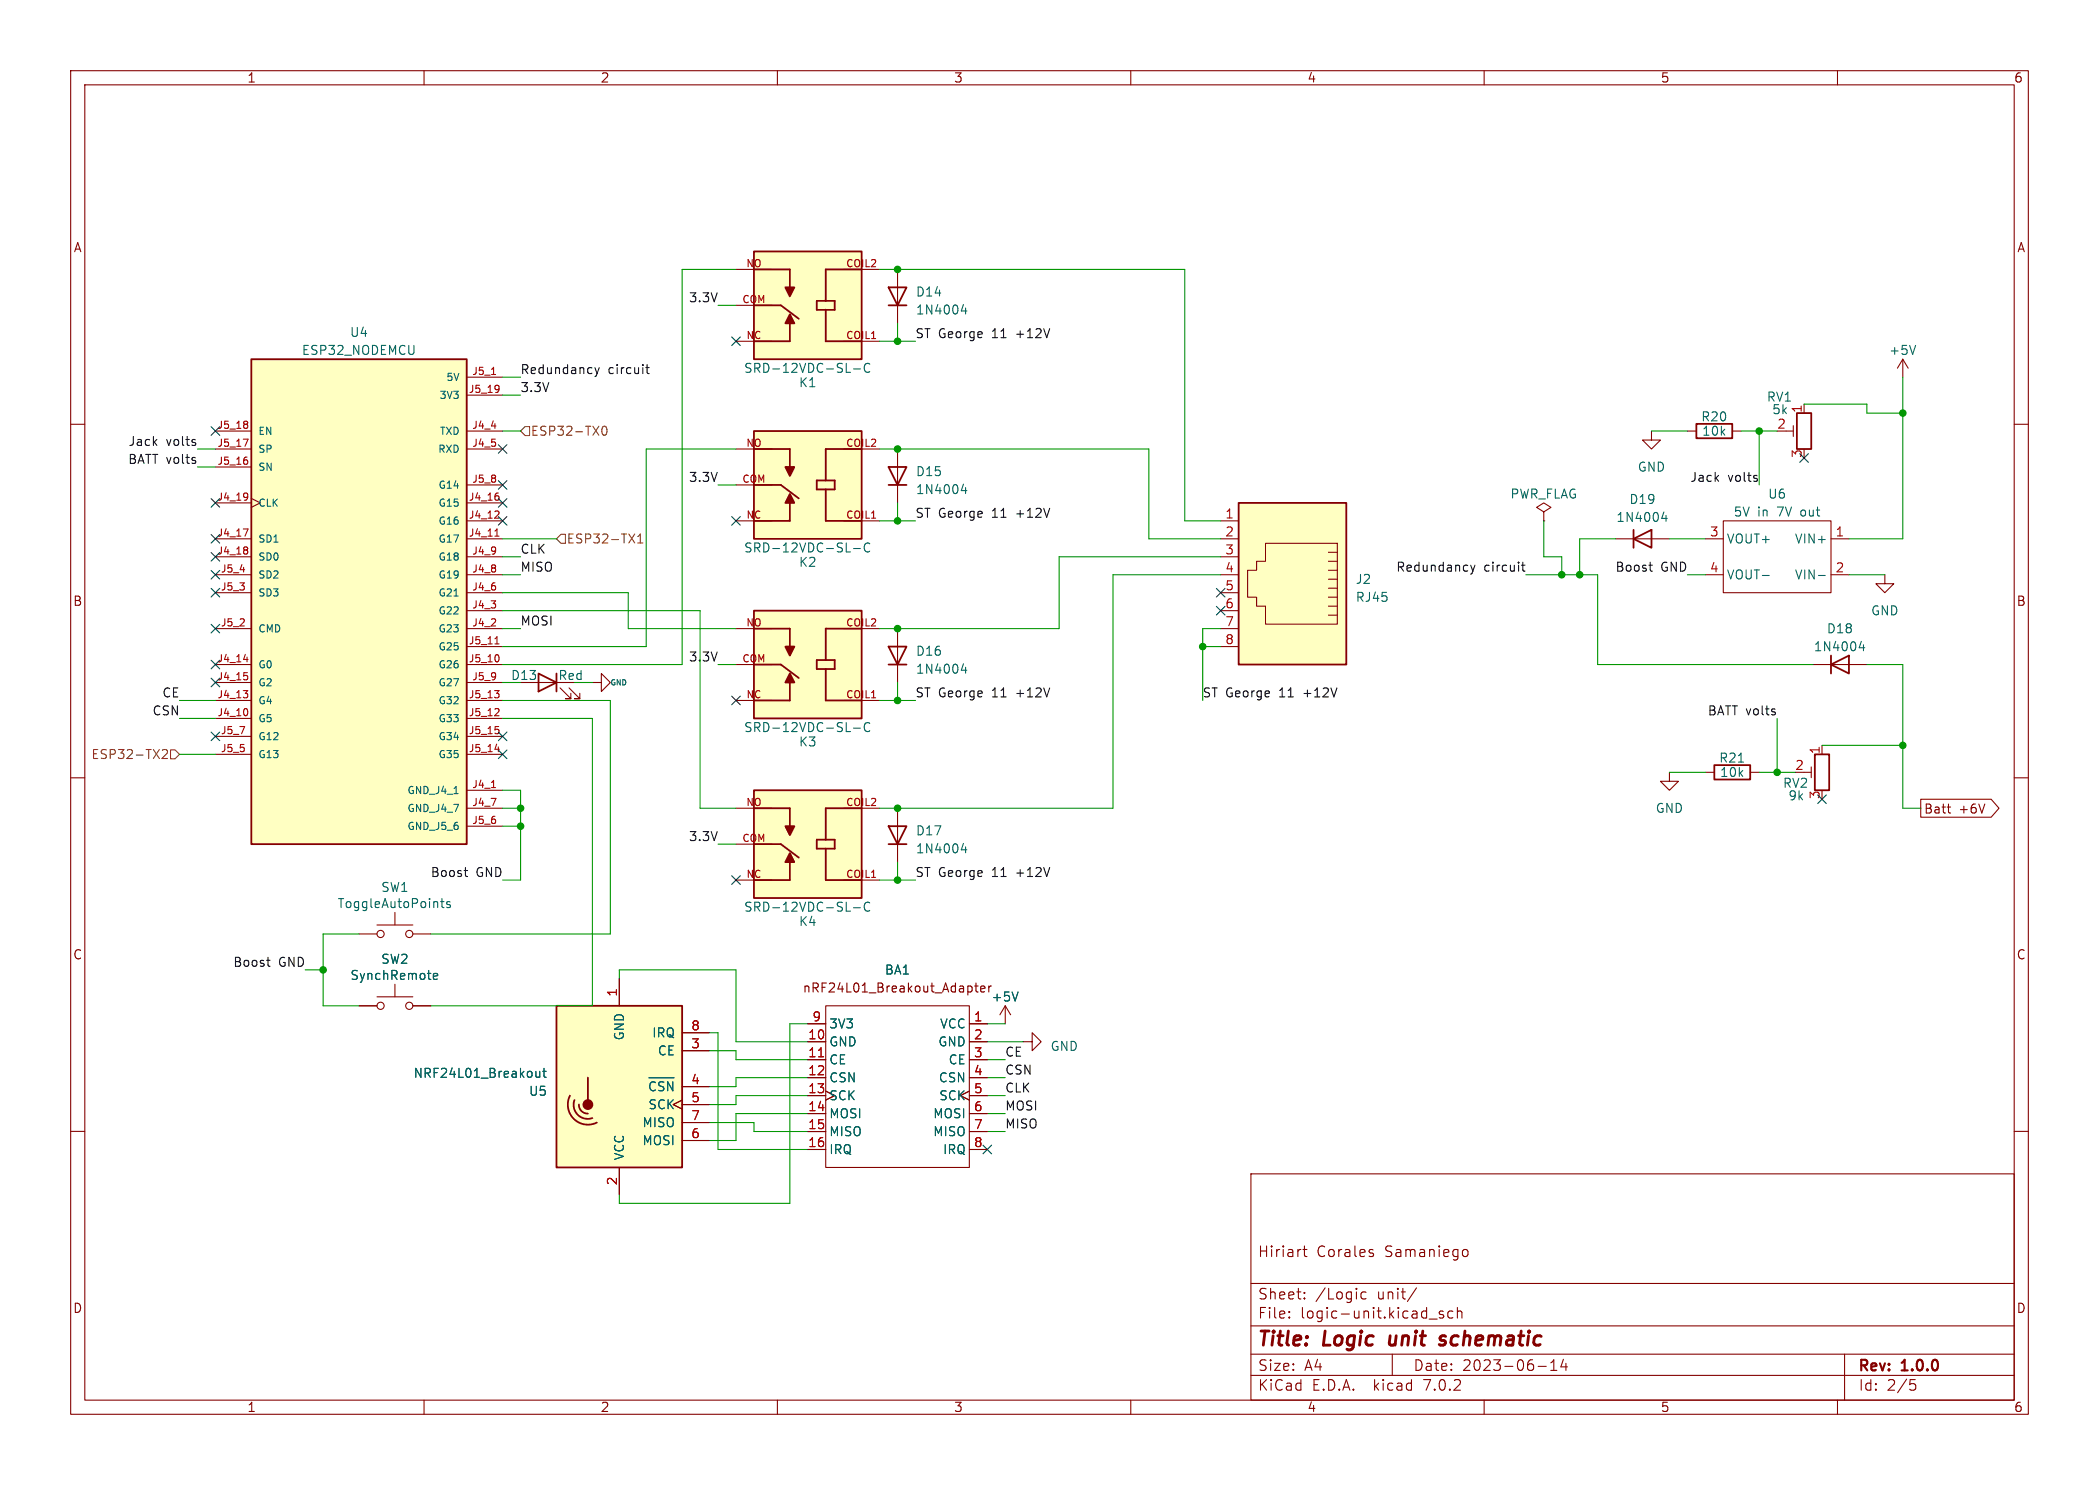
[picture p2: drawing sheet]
<svg xmlns="http://www.w3.org/2000/svg" width="297mm" height="210mm" viewBox="0 0 297 210" stroke-linecap="round" stroke-linejoin="round" font-family="sans-serif">
<g fill="none" stroke="#840000" stroke-width=".15">
<path d="M10 10h277v190h-277zM12 12h273v186h-273zM60 10v2M110 10v2M160 10v2M210 10v2M260 10v2M104.1 38.1h5.1M119.4 38.1h5.1M127 38.1v7.6M10 60h2M66 53.3h5.1"/>
<path d="M66 55.9h5.1M104.1 48.3h5.1M104.1 43.2h5.1M119.4 48.3h5.1M255.3 57.2v1.2M269.2 50.8l-.7 1.3M269.2 50.8v2.5M269.2 50.8l.8 1.3M285 60h2M30.5 63.5h5.1M30.5 76.2h5.1M30.5 78.7h5.1"/>
<path d="M30.5 61h5.1M30.5 71.1h5.1M30.5 66h5.1M35.6 70.5l1.2 .6-1.2 .7M66 73.7h5.1M66 63.5h5.1M66 68.6h5.1M66 76.2h5.1M66 78.7h5.1M66 61h5.1M66 71.1h5.1M104.1 73.7h5.1"/>
<path d="M104.1 63.5h5.1M104.1 68.6h5.1M119.4 73.7h5.1M119.4 63.5h5.1M127 63.5v7.6M172.7 73.7h2.6M172.7 76.2h2.6M172.7 78.7h2.6M179.1 76.8h10.1v11.5h-10.1v-2.6h-1.3v-1.2h-1.3v-3.9h1.3v-1.2h1.3zM188 78.1h1.2M188 79.4h1.2M218.4 72.4l1.1-.6-1.1-.7-1 .7 1 .6v1.3"/>
<path d="M218.4 73.7h.1M228.6 76.2h7.6M233.7 61v1.2h1.2l-1.2 1.3-1.3-1.3h1.3M238.8 61h1.2M241.3 76.2h2.5M243.8 73.7h15.3v10.1h-15.3zM245.1 61h1.3M252.7 61h1M253.7 60.2v1.5M259.1 76.2h2.5M30.5 81.3h5.1M30.5 83.8h5.1"/>
<path d="M30.5 88.9h5.1M30.5 96.5h5.1M30.5 99.1h5.1M30.5 94h5.1M66 81.3h5.1M66 83.8h5.1M66 86.4h5.1M66 88.9h5.1M66 91.4h5.1M66 96.5h5.1M66 99.1h5.1M66 94h5.1"/>
<path d="M73.7 96.5h5M79.2 97.3l1.6 1.5h-.8h.8v-.8M80.5 97.3l1.5 1.5h-.7h.7v-.8M83.8 96.5h1.3v-1.2l1.3 1.2-1.3 1.3v-1.3M104.1 88.9h5.1M104.1 99.1h5.1M104.1 94h5.1M119.4 88.9h5.1M119.4 99.1h5.1M127 88.9v7.6M172.7 81.3h2.6M172.7 83.8h2.6"/>
<path d="M172.7 86.4h2.6M172.7 88.9h2.6M172.7 91.4h2.6M188 80.6h1.2M188 81.9h1.2M188 83.2h1.2M188 84.5h1.2M188 85.7h1.2M188 87h1.2M241.3 81.3h2.5M256.5 94h7.7M259.1 81.3h2.5"/>
<path d="M266.7 81.3v1.3h1.3l-1.3 1.2-1.3-1.2h1.3M10 110h2M30.5 101.6h5.1M30.5 106.7h5.1M30.5 104.1h5.1M66 114.3h5.1M66 111.8h5.1M66 101.6h5.1M66 106.7h5.1M66 104.1h5.1M66 116.8h5.1M104.1 114.3h5.1"/>
<path d="M104.1 119.4h5.1M119.4 114.3h5.1M127 114.3v7.6M236.2 109.2v1.3h1.3l-1.3 1.3-1.3-1.3h1.3M241.3 109.2h1.3M247.6 109.2h1.3M255.3 109.2h1M256.3 108.5v1.5M257.8 105.4v1.3M271.8 113h9.9l1.2 1.3-1.2 1.3h-9.9zM275.5 114.1h.5M275.9 115h.1"/>
<path d="M285 110h2M50.8 132.1h2.5M53.3 130.8h5.1M55.9 129v1.8M55.9 139.2v1.8M58.4 132.1h2.6M87.6 138.4v3.8M104.1 124.5h5.1M119.4 124.5h5.1M10 160h2M50.8 142.2h2.5M53.3 141h5.1"/>
<path d="M58.4 142.2h2.6M96.5 155.6l-1.3 .6 1.3 .6M96.5 148.6h3.8M96.5 153.7h3.8M96.5 156.2h3.8M96.5 158.8h3.8M96.5 146.1h3.8M114.3 144.8h2.5M114.3 147.3h2.5M114.3 149.9h2.5M114.3 152.4h2.5M114.3 154.9h2.5"/>
<path d="M114.3 157.5h2.5M116.8 142.2h20.4v22.9h-20.4zM137.2 154.3l-1.3 .6 1.3 .7M137.2 144.8h2.5M137.2 147.3h2.5M137.2 149.9h2.5M137.2 152.4h2.5M137.2 154.9h2.5M137.2 157.5h2.5M142.2 142.2l-.7 1.3M142.2 142.2v2.6M142.2 142.2l.8 1.3"/>
<path d="M144.8 147.3h1.2v-1.2l1.3 1.2-1.3 1.3v-1.3M285 160h2M87.6 165.1v3.8M96.5 161.3h3.8M114.3 160h2.5M114.3 162.6h2.5M137.2 160h2.5M137.2 162.6h2.5M177 166h108v32h-108zM184.4 176.7h.5M184.6 176.2v1.3v.1l.3 .1M194.1 177.2l.3 .2-.1 .2-.2 .1"/>
<path d="M194.1 176.7l.2 .1M207.1 176.8a.41 .41 0 0 1 .6 .2v.4a.41 .41 0 0 1-.6 .2M60 198v2M110 198v2M160 198v2M177 194.5h108M177 191.5h108M177 187.5h108M177 181.5h108M182.4 186.3h.1l-.1 .1M182.4 185.5h.1l-.1 .1M184.6 183.6v.1"/>
<path d="M184.6 182.8v.1M193.3 182.8l-.4-.1-.3 .3v.4l.1 .2 .2 .1 .4-.1M197 191.5v3M200.4 182.1l-1.3 2M202.2 186.5h1.2M204.2 185.5l-.3-.1-.3 .2 .1 .2 .5 .2 .1 .1-.1 .2-.1 .1-.5-.1M205.6 185.5l-.5-.1-.2 .3v.4l.1 .2 .1 .1 .5-.1M206.2 185.5a.37 .37 0 0 1 .7 .1v.8M206.2 184.9v1.5M210 198v2M217.6 193.2h1.2M219.4 193.8h.9"/>
<path d="M219.4 192.7l.5-.4v1.5M221.2 192.2l-.3 1.1h.9M221.6 192.8v1M260 198v2M261 191.5v6.5M270.3 195.1h.7M270.4 195.7h.4l.3 .3v.3l-.2 .2-.5 .1"/>
<circle cx="53.8" cy="132.1" r=".51"/>
<circle cx="57.9" cy="132.1" r=".51"/>
<circle cx="53.8" cy="142.2" r=".51"/>
<circle cx="57.9" cy="142.2" r=".51"/>
</g>
<path d="M203.6 190.1l.2 .1 .6-.1M204.4 188.9l-.5 .1-.1 .3v.2l.2 .1h.3" fill="none" stroke="#840000" stroke-width=".4"/>
<g fill="#ffffc2" stroke="#ffffc2" stroke-width=".14">
<path d="M106.7 111.8h15.2v15.2h-15.2z"/>
<path d="M106.7 61h15.2v15.2h-15.2z"/>
<path d="M175.3 71.1h15.2v22.9h-15.2z"/>
<path d="M106.7 86.4h15.2v15.2h-15.2z"/>
<path d="M35.6 50.8h30.4v68.6h-30.4z"/>
<path d="M78.7 142.2h17.8v22.9h-17.8z"/>
<path d="M106.7 35.6h15.2v15.2h-15.2z"/>
</g>
<g fill="none" stroke="#840000" stroke-width=".25">
<path d="M106.7 35.6h15.2v15.2h-15.2zM106.7 38.1h5.1v2.5M121.9 38.1h-5.1v4.4M35.6 50.8h30.4v68.6h-30.4zM106.7 43.2h3.8l2.5 1.9M111.8 45.7v2.6h-5.1M115.6 42.5h2.5v1.3h-2.5zM116.8 43.8v4.5h5.1M125.7 40.6h2.6l-1.3 2.6zM125.7 43.2h2.6M240 59.9h5.1v2.1h-5.1zM254.3 58.4h2v5.1h-2z"/>
<path d="M106.7 61h15.2v15.2h-15.2zM106.7 63.5h5.1v2.5M106.7 68.6h3.8l2.5 1.9M111.8 71.1v2.6h-5.1M115.6 67.9h2.5v1.3h-2.5zM116.8 69.2v4.5h5.1M121.9 63.5h-5.1v4.4M125.7 66h2.6l-1.3 2.6zM125.7 68.6h2.6M175.3 71.1h15.2v22.9h-15.2zM231.1 76.2l2.6-1.3v2.6zM231.1 74.9v2.6"/>
<path d="M76.2 95.3l2.5 1.2-2.5 1.3zM78.7 95.3v2.5M106.7 86.4h15.2v15.2h-15.2zM106.7 88.9h5.1v2.5M106.7 94h3.8l2.5 1.9M111.8 96.5v2.6h-5.1M115.6 93.3h2.5v1.3h-2.5zM116.8 94.6v4.5h5.1M121.9 88.9h-5.1v4.4M125.7 91.4h2.6l-1.3 2.6zM125.7 94h2.6M259.1 94l2.5-1.3v2.6z"/>
<path d="M259.1 92.7v2.6M106.7 111.8h15.2v15.2h-15.2zM106.7 114.3h5.1v2.5M106.7 119.4h3.8l2.5 1.9M115.6 118.7h2.5v1.3h-2.5zM121.9 114.3h-5.1v4.4M125.7 116.8h2.6l-1.3 2.6zM125.7 119.4h2.6M242.6 108.2h5v2h-5zM256.8 106.7h2v5.1h-2zM111.8 121.9v2.6h-5.1M116.8 120v4.5h5.1"/>
<path d="M78.7 142.2h17.8v22.9h-17.8zM80.6 154.9a2.84 2.84 0 0 0 .6 3.3 2.84 2.84 0 0 0 3.3 .6M81.3 155.6a1.99 1.99 0 0 0 .4 2 1.99 1.99 0 0 0 2.1 .5M81.9 156.2a1.23 1.23 0 0 0 1.3 1.3M83.2 152.4v3.2"/>
</g>
<g fill="#840000" stroke="#840000" stroke-width=".25">
<path d="M111.1 116.8h1.3l-.6 1.3z"/>
<path d="M111.8 120.7l.6 1.2h-1.3z"/>
<path d="M111.1 66h1.3l-.6 1.3z"/>
<path d="M111.8 69.9l.6 1.2h-1.3z"/>
<path d="M111.1 91.4h1.3l-.6 1.3z"/>
<path d="M111.8 95.3l.6 1.2h-1.3z"/>
<path d="M111.1 40.6h1.3l-.6 1.3z"/>
<path d="M111.8 44.5l.6 1.2h-1.3z"/>
<circle cx="83.2" cy="156.2" r=".63"/>
</g>
<g fill="none" stroke="#006464" stroke-width=".15">
<path d="M120.8 52.2h.9M123.1 51.5a.51 .51 0 0 0-.7 0 .51 .51 0 0 0-.1 .6 .48 .48 0 0 0 .2 .5 .48 .48 0 0 0 .6-.1M136.3 43.1l-.3 .9h.8M136.6 43.6v.8M271.1 48.8l-.5 1.3M120.8 77.6h.9M123.1 76.9a.51 .51 0 0 0-.7 0 .51 .51 0 0 0-.1 .6 .48 .48 0 0 0 .2 .5 .48 .48 0 0 0 .6-.1M136.3 68.5l-.3 .9h.8M136.6 69v.8M235.4 72.4l-.3 .9h.8M235.7 72.9v.8M64.2 84.3h.6"/>
<path d="M136.3 93.9l-.3 .9h.8M136.6 94.4v.8M257.3 81.4h1M263.4 90.7l-.3 .9h.8M263.7 91.2v.8M64.2 112.2h.6M120.8 103h.9M123.1 102.3a.51 .51 0 0 0-.7 0 .51 .51 0 0 0-.1 .6 .48 .48 0 0 0 .2 .5 .48 .48 0 0 0 .6-.1M136.3 119.3l-.3 .9h.8M136.6 119.8v.8M61.3 138.1l.6-.1v-.3h-.4l-.2 .1 .1 .6h.5M62.4 127.5h.4"/>
<path d="M62.5 127.1v1.1l.1 .1h.2M63.7 127.6l-.3-.1-.2 .2 .1 .2 .4 .1v.3h-.5M120.8 128.4h.9M123.1 127.7a.51 .51 0 0 0-.7 0 .51 .51 0 0 0-.1 .6 .48 .48 0 0 0 .2 .5 .48 .48 0 0 0 .6-.1M75.8 151.5l.1 .8 .3 .1 .2-.2M76.4 151.5v.9M76.8 151.5h.5M77 151.1v1.1v.1l.3 .1M91.8 152.4h3.6M92.7 153.1v-.1a.45 .45 0 0 0-.7 .3M93.9 153h-.5l-.2 .2M95.2 153v1.3l-.7-1.3v1.3"/>
<path d="M144.1 140.3l-.5 1.3"/>
</g>
<path d="M137.9 139.4h.5M138.1 139v1.1l.1 .1 .2 .1M138.8 139.9l.6-.2-.1-.2-.4-.1-.1 .2v.6h.5M139.9 139.4v.9M140.3 139.4l-.3 .1-.1 .2" fill="none" stroke="#840000" stroke-width=".16"/>
<g fill="none" stroke="#a90000" stroke-width=".15">
<path d="M35 59.6l.1 .2-.1 .2M69.5 53h.6M70.5 54.5l.1 .1a.86 .86 0 0 1-.1 .8M70.6 54.9l-.1 .2M34.4 74.8h.7l-.4 1M34.4 62.1h.7l-.4 1M35 60l.1 .2-.1 .3M35 65.1l.1 .1-.1 .4M35 69.8a.86 .86 0 0 1-.1 .8M35 77.4l.1 .1-.1 .2M35 77.8l.1 .2-.1 .3M35.1 70.2l-.1 .1"/>
<path d="M70 75.8h.6M70.5 72.3l.1 .2v.2l-.6 .6h.6M70.5 70.2l.1 .1-.1 .4M34.4 97.7h.7l-.4 .4M34.5 93.3h.6M34.5 95.1h.5M35 95.6l.1 .1-.1 .4M35 98.1v.5M70 97.7h.6l-.3 .4M70 91.1h.6M70.5 92.7l.1 .3-.1 .5M70.6 98.1v.5"/>
<path d="M35 100.3l.1 .3-.1 .5M69.5 111.4h.6M70 106h.7M70.1 102.7h.5M70.5 100.3l.1 .1v.2l-.6 .6h.6M70.5 103.2l.1 .1-.1 .4M115.8 149.5h.7"/>
</g>
<path d="M74.3 60.3h.6v1.3h-.6l-.6-.6zM78.7 76.2l.7-.6h.6v1.2h-.6zM85.3 60.4l.2-.1a.69 .69 0 0 1 .3 1.1l-.2 .1a.69 .69 0 0 1-.3-1.1zM89 75.5l.8 1.3M89.8 75.5l-.8 1.3M90.2 76.8h.8M90.2 75.9l.4-.4v1.3M23 106.1l.2-.1h.3l.1 .1 .1 .3-.1 .1-.7 .8h.8M24.1 106h.7l.6 .7-.6 .6h-.7z" fill="none" stroke="#725600" stroke-width=".15"/>
<g fill="none" stroke="#0f0f0f" stroke-width=".15">
<path d="M84.2 52l.3 .8M84.5 52.8l-.1 .3-.2 .2M84.8 52l-.3 .8M91.4 52h.5M91.6 51.6v1.1v.1h.3M27.5 62.6l.2 .2-.2 .2M27.5 65.1l.2 .2-.2 .2M27.5 62.1l.1 .1M27.5 64.7h.1M208.1 79.9l.3 .9M208.7 79.9l-.3 .9M215.3 79.9h.5"/>
<path d="M215.5 79.5v1.1v.1l.3 .1M233.3 79.9h.5M248.5 67.7l.2 .1-.2 .3M248.5 67.2l.1 .1M208.4 80.8l-.1 .3-.2 .1M233.6 80.7l.2 .1M251 100.7l.2 .2-.2 .2M251 100.2l.2 .1M37.7 135.8h.5M38 136.6l.2 .1M65.7 123.1h.5M65.9 123.9l.3 .1"/>
</g>
<g fill="none" stroke="#009600" stroke-width=".15">
<path d="M104.1 38.1h-7.6v55.9h-25.4M124.5 38.1h43.1v35.6h5.1M71.1 55.9h2.6M71.1 53.3h2.6M101.6 43.2h2.5M124.5 48.3h5M127 45.7v2.6M255.3 57.2h8.9v1.2h5M269.2 53.3v22.9h-7.6M27.9 66h2.6M27.9 63.5h2.6M71.1 76.2h7.6"/>
<path d="M71.1 78.7h2.6M71.1 61h2.6M101.6 68.6h2.5M104.1 63.5h-12.7v27.9h-20.3M124.5 63.5h38.1v12.7h10.1M124.5 73.7h5M127 71.1v2.6M172.7 78.7h-22.8v10.2h-25.4M218.4 73.7v5h2.6v2.6M228.6 76.2h-5.1v5.1M233.7 61h5.1M236.2 76.2h5.1"/>
<path d="M246.4 61h5.1M248.9 61v7.6M25.4 99.1h5.1M71.1 99.1h15.3v33h-25.4M71.1 88.9h2.6M71.1 83.8h17.8v5.1h15.2M71.1 81.3h2.6M71.1 86.4h28v27.9h5M71.1 96.5h2.6M81.3 96.5h2.5M101.6 94h2.5M124.5 99.1h5"/>
<path d="M127 96.5v2.6M170.2 91.4h2.5M172.7 88.9h-2.5v10.2M172.7 81.3h-15.2v33h-33M215.9 81.3h10.2v12.7h30.4M238.8 81.3h2.5M261.6 81.3h5.1M264.2 94h5v20.3h2.6M25.4 101.6h5.1M25.4 106.7h5.1M71.1 101.6h12.7v40.6h-22.8M71.1 111.8h2.6v12.7h-2.6"/>
<path d="M71.1 114.3h2.6M71.1 116.8h2.6M101.6 119.4h2.5M236.2 109.2h5.1M248.9 109.2h5.1M251.5 101.6v7.6M257.8 105.4h11.4M43.2 137.2h2.5M50.8 132.1h-5.1v10.1h5.1M87.6 138.4v-1.2h16.5v10.1h10.2M124.5 124.5h5M127 121.9v2.6"/>
<path d="M100.3 158.8h6.4v1.2h7.6M100.3 148.6h3.8v1.3h10.2M100.3 146.1h1.3v16.5h12.7M114.3 157.5h-10.2v3.8h-3.8M114.3 144.8h-2.5v25.4h-24.2v-1.3M114.3 154.9h-10.2v1.3h-3.8M114.3 152.4h-10.2v1.3h-3.8M139.7 157.5h2.5M139.7 144.8h2.5M139.7 147.3h5.1M139.7 149.9h2.5M139.7 154.9h2.5"/>
<path d="M139.7 152.4h2.5M139.7 160h2.5"/>
</g>
<g fill="none" stroke="#000084" stroke-width=".15">
<path d="M103.5 47.7l1.2 1.2M104.7 47.7l-1.2 1.2M29.9 60.4l1.2 1.2M29.9 78.1l1.2 1.2M29.9 75.6l1.2 1.2M29.9 70.5l1.2 1.2M31.1 60.4l-1.2 1.2M31.1 78.1l-1.2 1.2M31.1 75.6l-1.2 1.2M31.1 70.5l-1.2 1.2M70.5 70.5l1.2 1.2M70.5 73.1l1.2 1.2"/>
<path d="M70.5 62.9l1.2 1.2M70.5 68l1.2 1.2M71.7 70.5l-1.2 1.2M71.7 73.1l-1.2 1.2M71.7 62.9l-1.2 1.2M71.7 68l-1.2 1.2M103.5 73.1l1.2 1.2M104.7 73.1l-1.2 1.2M254.7 64.2l1.2 1.2M255.9 64.2l-1.2 1.2M29.9 95.9l1.2 1.2M29.9 88.3l1.2 1.2"/>
<path d="M29.9 83.2l1.2 1.2M29.9 80.7l1.2 1.2M29.9 93.4l1.2 1.2M31.1 95.9l-1.2 1.2M31.1 88.3l-1.2 1.2M31.1 83.2l-1.2 1.2M31.1 80.7l-1.2 1.2M31.1 93.4l-1.2 1.2M103.5 98.5l1.2 1.2M104.7 98.5l-1.2 1.2M172.1 83.2l1.2 1.2M172.1 85.8l1.2 1.2"/>
<path d="M173.3 83.2l-1.2 1.2M173.3 85.8l-1.2 1.2M29.9 103.5l1.2 1.2M31.1 103.5l-1.2 1.2M70.5 106.1l1.2 1.2M70.5 103.5l1.2 1.2M71.7 106.1l-1.2 1.2M71.7 103.5l-1.2 1.2M257.2 112.4l1.2 1.2M258.4 112.4l-1.2 1.2M103.5 123.9l1.2 1.2M104.7 123.9l-1.2 1.2"/>
<path d="M139.1 162l1.2 1.2M140.3 162l-1.2 1.2"/>
</g>
<g fill="#009600" stroke="#009600" stroke-width=".15">
<circle cx="269.2" cy="58.4" r=".46"/>
<circle cx="248.9" cy="61" r=".46"/>
<circle cx="127" cy="114.3" r=".46"/>
<circle cx="127" cy="124.5" r=".46"/>
<circle cx="221" cy="81.3" r=".46"/>
<circle cx="223.5" cy="81.3" r=".46"/>
<circle cx="127" cy="99.1" r=".46"/>
<circle cx="127" cy="73.7" r=".46"/>
<circle cx="127" cy="88.9" r=".46"/>
<circle cx="127" cy="63.5" r=".46"/>
<circle cx="127" cy="48.3" r=".46"/>
<circle cx="127" cy="38.1" r=".46"/>
<circle cx="170.2" cy="91.4" r=".46"/>
<circle cx="45.7" cy="137.2" r=".46"/>
<circle cx="73.7" cy="116.8" r=".46"/>
<circle cx="73.7" cy="114.3" r=".46"/>
<circle cx="251.5" cy="109.2" r=".46"/>
<circle cx="269.2" cy="105.4" r=".46"/>
</g>
<g font-size="2.8" fill="#840000">
<text x="178" y="190.8">Title:</text>
<text x="187.4" y="190.8">Logic</text>
<text x="197.3" y="190.8">unit</text>
<text x="205.1" y="190.8">schematic</text>
</g>
<g font-size="2.1" fill="#840000">
<text x="178" y="177.9">Hiriart</text>
<text x="186.3" y="177.9">Corales</text>
<text x="195.9" y="177.9">Samaniego</text>
<text x="178" y="183.9">Sheet:</text>
<text x="186.2" y="183.9">/Logic</text>
<text x="194.9" y="183.9">unit/</text>
<text x="178" y="186.6">File:</text>
<text x="184" y="186.6">logic-unit.kicad_sch</text>
<text x="178" y="196.8">KiCad</text>
<text x="178" y="194">Size:</text>
<text x="184.6" y="194">A4</text>
<text x="185.7" y="196.8">E.D.A.</text>
<text x="194.4" y="196.8">kicad</text>
<text x="200" y="194">Date:</text>
<text x="201.5" y="196.8">7.0.2</text>
<text x="206.9" y="194">2023-06-14</text>
<text x="263" y="194.2">Rev:</text>
<text x="263" y="196.8">Id:</text>
<text x="267" y="196.8">2/5</text>
<text x="269.2" y="194.2">1.0.0</text>
</g>
<g font-size="1.8" fill="#840000">
<text x="35" y="11.8">1</text>
<text x="85" y="11.8">2</text>
<text x="135" y="11.8">3</text>
<text x="185" y="11.8">4</text>
<text x="235" y="11.8">5</text>
<text x="285" y="11.8">6</text>
<text x="10.4" y="35.8">A</text>
<text x="285.4" y="35.8">A</text>
<text x="10.3" y="85.8">B</text>
<text x="285.3" y="85.8">B</text>
<text x="272.3" y="115.2">Batt</text>
<text x="277.2" y="115.2">+6V</text>
<text x="10.3" y="135.8">C</text>
<text x="285.3" y="135.8">C</text>
<text x="113.5" y="140.5">nRF24L01_Breakout_Adapter</text>
<text x="10.3" y="185.8">D</text>
<text x="285.3" y="185.8">D</text>
<text x="35" y="199.8">1</text>
<text x="85" y="199.8">2</text>
<text x="135" y="199.8">3</text>
<text x="185" y="199.8">4</text>
<text x="235" y="199.8">5</text>
<text x="285" y="199.8">6</text>
</g>
<g font-size="1.8" fill="#006464">
<text x="49.5" y="47.8">U4</text>
<text x="129.5" y="42.1">D14</text>
<text x="129.5" y="44.6">1N4004</text>
<text x="42.7" y="50.4">ESP32_NODEMCU</text>
<text x="105.2" y="52.9">SRD-12VDC-SL-C</text>
<text x="267.2" y="50.4">+5V</text>
<text x="113" y="54.9">K1</text>
<text x="240.7" y="59.8">R20</text>
<text x="249.9" y="57">RV1</text>
<text x="250.7" y="58.7">5k</text>
<text x="240.8" y="61.8">10k</text>
<text x="129.5" y="67.5">D15</text>
<text x="129.5" y="70">1N4004</text>
<text x="213.7" y="70.7">PWR_FLAG</text>
<text x="230.5" y="71.4">D19</text>
<text x="231.7" y="66.9">GND</text>
<text x="250.1" y="70.7">U6</text>
<text x="228.7" y="74">1N4004</text>
<text x="244.3" y="77">VOUT+</text>
<text x="245.3" y="73.2">5V in</text>
<text x="251.5" y="73.2">7V out</text>
<text x="253.8" y="77">VIN+</text>
<text x="105.2" y="78.3">SRD-12VDC-SL-C</text>
<text x="113" y="80.3">K2</text>
<text x="191.8" y="82.7">J2</text>
<text x="244.3" y="82.1">VOUT-</text>
<text x="253.8" y="82.1">VIN-</text>
<text x="191.8" y="85.3">RJ45</text>
<text x="258.4" y="89.7">D18</text>
<text x="264.7" y="87.2">GND</text>
<text x="129.5" y="92.9">D16</text>
<text x="129.5" y="95.4">1N4004</text>
<text x="256.6" y="92.3">1N4004</text>
<text x="72.3" y="96.3">D13</text>
<text x="79" y="96.3">Red</text>
<text x="105.2" y="103.7">SRD-12VDC-SL-C</text>
<text x="113" y="105.7">K3</text>
<text x="243.2" y="108">R21</text>
<text x="243.3" y="110">10k</text>
<text x="252.2" y="111.6">RV2</text>
<text x="253" y="113.3">9k</text>
<text x="129.5" y="118.3">D17</text>
<text x="234.2" y="115.1">GND</text>
<text x="129.5" y="120.8">1N4004</text>
<text x="47.7" y="128.6">ToggleAutoPoints</text>
<text x="53.9" y="126.3">SW1</text>
<text x="105.2" y="129.1">SRD-12VDC-SL-C</text>
<text x="113" y="131.1">K4</text>
<text x="53.9" y="136.5">SW2</text>
<text x="125.2" y="138">BA1</text>
<text x="49.5" y="138.7">SynchRemote</text>
<text x="140.2" y="141.8">+5V</text>
<text x="88.5" y="147.3" transform="rotate(-90 88.5 147.3)">GND</text>
<text x="92.2" y="146.9">IRQ</text>
<text x="93" y="149.4">CE</text>
<text x="117.3" y="148.1">GND</text>
<text x="117.3" y="145.6">3V3</text>
<text x="132.7" y="148.1">GND</text>
<text x="132.9" y="145.6">VCC</text>
<text x="148.6" y="148.8">GND</text>
<text x="58.5" y="152.6">NRF24L01_Breakout</text>
<text x="74.8" y="155.1">U5</text>
<text x="91.6" y="155.1">~{CSN}</text>
<text x="117.3" y="150.7">CE</text>
<text x="117.3" y="153.2">CSN</text>
<text x="117.3" y="155.8">SCK</text>
<text x="132.7" y="153.2">CSN</text>
<text x="132.8" y="155.8">SCK</text>
<text x="134.1" y="150.7">CE</text>
<text x="90.8" y="159.6">MISO</text>
<text x="91.6" y="157">SCK</text>
<text x="117.3" y="158.3">MOSI</text>
<text x="117.3" y="160.8">MISO</text>
<text x="131.9" y="158.3">MOSI</text>
<text x="131.9" y="160.8">MISO</text>
<text x="88.5" y="164.1" transform="rotate(-90 88.5 164.1)">VCC</text>
<text x="90.8" y="162.1">MOSI</text>
<text x="117.3" y="163.4">IRQ</text>
<text x="133.3" y="163.4">IRQ</text>
</g>
<g font-size="1.8" fill="#0f0f0f">
<text x="97.4" y="42.8">3.3V</text>
<text x="129.5" y="47.9">ST George</text>
<text x="140.4" y="47.9">11</text>
<text x="144" y="47.9">+12V</text>
<text x="73.7" y="53">Redundancy</text>
<text x="86.1" y="53">circuit</text>
<text x="73.7" y="55.5">3.3V</text>
<text x="18" y="65.7">BATT volts</text>
<text x="18.1" y="63.2">Jack</text>
<text x="23.4" y="63.2">volts</text>
<text x="97.4" y="68.2">3.3V</text>
<text x="239.1" y="68.2">Jack</text>
<text x="244.4" y="68.2">volts</text>
<text x="129.5" y="73.3">ST George</text>
<text x="140.4" y="73.3">11</text>
<text x="144" y="73.3">+12V</text>
<text x="73.7" y="78.4">CLK</text>
<text x="73.7" y="80.9">MISO</text>
<text x="197.4" y="80.9">Redundancy</text>
<text x="209.9" y="80.9">circuit</text>
<text x="228.5" y="80.9">Boost</text>
<text x="234.9" y="80.9">GND</text>
<text x="73.7" y="88.6">MOSI</text>
<text x="97.4" y="93.6">3.3V</text>
<text x="21.5" y="101.3">CSN</text>
<text x="22.9" y="98.7">CE</text>
<text x="129.5" y="98.7">ST George</text>
<text x="140.4" y="98.7">11</text>
<text x="144" y="98.7">+12V</text>
<text x="170.2" y="98.7">ST George</text>
<text x="181.1" y="98.7">11</text>
<text x="184.6" y="98.7">+12V</text>
<text x="241.5" y="101.3">BATT volts</text>
<text x="97.4" y="119">3.3V</text>
<text x="60.8" y="124.1">Boost</text>
<text x="67.2" y="124.1">GND</text>
<text x="129.5" y="124.1">ST George</text>
<text x="140.4" y="124.1">11</text>
<text x="144" y="124.1">+12V</text>
<text x="32.9" y="136.8">Boost</text>
<text x="39.3" y="136.8">GND</text>
<text x="142.2" y="149.5">CE</text>
<text x="142.2" y="152.1">CSN</text>
<text x="142.2" y="154.6">CLK</text>
<text x="142.2" y="159.7">MISO</text>
<text x="142.2" y="157.1">MOSI</text>
</g>
<g font-size="1.8" fill="#a90000">
<text x="255" y="58.5" transform="rotate(-90 255 58.5)">1</text>
<text x="251.4" y="60.7">2</text>
<text x="255" y="64.8" transform="rotate(-90 255 64.8)">3</text>
<text x="173.3" y="73.4">1</text>
<text x="173.3" y="75.9">2</text>
<text x="241.9" y="75.9">3</text>
<text x="259.7" y="75.9">1</text>
<text x="173.3" y="78.5">3</text>
<text x="173.3" y="81">4</text>
<text x="173.3" y="83.6">5</text>
<text x="241.9" y="81">4</text>
<text x="259.7" y="81">2</text>
<text x="173.3" y="86.1">6</text>
<text x="173.3" y="88.6">7</text>
<text x="173.3" y="91.2">8</text>
<text x="257.6" y="106.7" transform="rotate(-90 257.6 106.7)">1</text>
<text x="254" y="109">2</text>
<text x="257.6" y="113.1" transform="rotate(-90 257.6 113.1)">3</text>
<text x="87.4" y="141" transform="rotate(-90 87.4 141)">1</text>
<text x="97.8" y="148.3">3</text>
<text x="97.8" y="145.8">8</text>
<text x="114.3" y="147.1">10</text>
<text x="114.3" y="149.6">11</text>
<text x="114.9" y="144.5">9</text>
<text x="137.8" y="144.5">1</text>
<text x="137.8" y="147.1">2</text>
<text x="137.8" y="149.6">3</text>
<text x="97.8" y="153.4">4</text>
<text x="97.8" y="156">5</text>
<text x="114.3" y="152.1">12</text>
<text x="114.3" y="154.7">13</text>
<text x="137.8" y="152.1">4</text>
<text x="137.8" y="154.7">5</text>
<text x="97.8" y="161">6</text>
<text x="97.8" y="158.5">7</text>
<text x="114.3" y="157.2">14</text>
<text x="114.3" y="159.8">15</text>
<text x="137.8" y="157.2">6</text>
<text x="137.8" y="159.8">7</text>
<text x="87.4" y="167.7" transform="rotate(-90 87.4 167.7)">2</text>
<text x="114.3" y="162.3">16</text>
<text x="137.8" y="162.3">8</text>
</g>
<g font-size="1.8" fill="#725600">
<text x="75.1" y="61.8">ESP32-TX0</text>
<text x="80.2" y="77">ESP32-TX1</text>
<text x="12.8" y="107.5">ESP32-TX2</text>
</g>
<g font-size="1.4" fill="#a90000">
<text x="105.5" y="37.8">NO</text>
<text x="119.7" y="37.8">COIL2</text>
<text x="105" y="42.9">COM</text>
<text x="66.7" y="53.1">J5_1</text>
<text x="105.6" y="48">NC</text>
<text x="119.7" y="48">COIL1</text>
<text x="66.3" y="55.6">J5_19</text>
<text x="30.7" y="65.8">J5_16</text>
<text x="30.7" y="63.2">J5_17</text>
<text x="30.7" y="60.7">J5_18</text>
<text x="66.7" y="60.7">J4_4</text>
<text x="66.7" y="63.2">J4_5</text>
<text x="105.5" y="63.2">NO</text>
<text x="119.7" y="63.2">COIL2</text>
<text x="30.7" y="70.9">J4_19</text>
<text x="66.3" y="70.9">J4_16</text>
<text x="66.7" y="68.3">J5_8</text>
<text x="105" y="68.3">COM</text>
<text x="30.7" y="75.9">J4_17</text>
<text x="66.3" y="75.9">J4_11</text>
<text x="66.3" y="73.4">J4_12</text>
<text x="105.6" y="73.4">NC</text>
<text x="119.7" y="73.4">COIL1</text>
<text x="30.7" y="78.5">J4_18</text>
<text x="31.2" y="83.6">J5_3</text>
<text x="31.2" y="81">J5_4</text>
<text x="66.7" y="83.6">J4_6</text>
<text x="66.7" y="81">J4_8</text>
<text x="66.7" y="78.5">J4_9</text>
<text x="31.2" y="88.6">J5_2</text>
<text x="66.7" y="88.6">J4_2</text>
<text x="66.7" y="86.1">J4_3</text>
<text x="105.5" y="88.6">NO</text>
<text x="119.7" y="88.6">COIL2</text>
<text x="30.7" y="93.7">J4_14</text>
<text x="66.3" y="93.7">J5_10</text>
<text x="66.3" y="91.2">J5_11</text>
<text x="105" y="93.7">COM</text>
<text x="30.7" y="101.3">J4_10</text>
<text x="30.7" y="98.8">J4_13</text>
<text x="30.7" y="96.3">J4_15</text>
<text x="66.3" y="101.3">J5_12</text>
<text x="66.3" y="98.8">J5_13</text>
<text x="66.7" y="96.3">J5_9</text>
<text x="105.6" y="98.8">NC</text>
<text x="119.7" y="98.8">COIL1</text>
<text x="31.2" y="106.4">J5_5</text>
<text x="31.2" y="103.9">J5_7</text>
<text x="66.3" y="106.4">J5_14</text>
<text x="66.3" y="103.9">J5_15</text>
<text x="66.7" y="111.5">J4_1</text>
<text x="66.7" y="114">J4_7</text>
<text x="66.7" y="116.6">J5_6</text>
<text x="105" y="119.1">COM</text>
<text x="105.5" y="114">NO</text>
<text x="119.7" y="114">COIL2</text>
<text x="105.6" y="124.2">NC</text>
<text x="119.7" y="124.2">COIL1</text>
</g>
<g font-size="1.4" fill="#006464">
<text x="62" y="56.6">3V3</text>
<text x="63" y="54">5V</text>
<text x="36.6" y="64.2">SP</text>
<text x="36.6" y="61.7">EN</text>
<text x="61.8" y="64.2">RXD</text>
<text x="62.1" y="61.7">TXD</text>
<text x="36.6" y="71.8">CLK</text>
<text x="36.6" y="66.7">SN</text>
<text x="61.9" y="71.8">G15</text>
<text x="61.9" y="69.3">G14</text>
<text x="36.6" y="76.9">SD1</text>
<text x="61.9" y="76.9">G17</text>
<text x="61.9" y="74.4">G16</text>
<text x="36.6" y="79.4">SD0</text>
<text x="36.6" y="82">SD2</text>
<text x="61.9" y="82">G19</text>
<text x="61.9" y="79.4">G18</text>
<text x="36.6" y="89.6">CMD</text>
<text x="36.6" y="84.5">SD3</text>
<text x="61.9" y="89.6">G23</text>
<text x="61.9" y="87.1">G22</text>
<text x="61.9" y="84.5">G21</text>
<text x="36.6" y="94.7">G0</text>
<text x="61.9" y="94.7">G26</text>
<text x="61.9" y="92.1">G25</text>
<text x="36.6" y="99.8">G4</text>
<text x="36.6" y="97.2">G2</text>
<text x="61.9" y="99.8">G32</text>
<text x="61.9" y="97.2">G27</text>
<text x="36.6" y="102.3">G5</text>
<text x="36.6" y="107.4">G13</text>
<text x="36.6" y="104.8">G12</text>
<text x="61.9" y="102.3">G33</text>
<text x="61.9" y="107.4">G35</text>
<text x="61.9" y="104.8">G34</text>
<text x="57.5" y="112.5">GND_J4_1</text>
<text x="57.5" y="115">GND_J4_7</text>
<text x="57.5" y="117.5">GND_J5_6</text>
</g>
<text font-size="1" fill="#006464" x="86.3" y="97.1">GND</text>
</svg>
